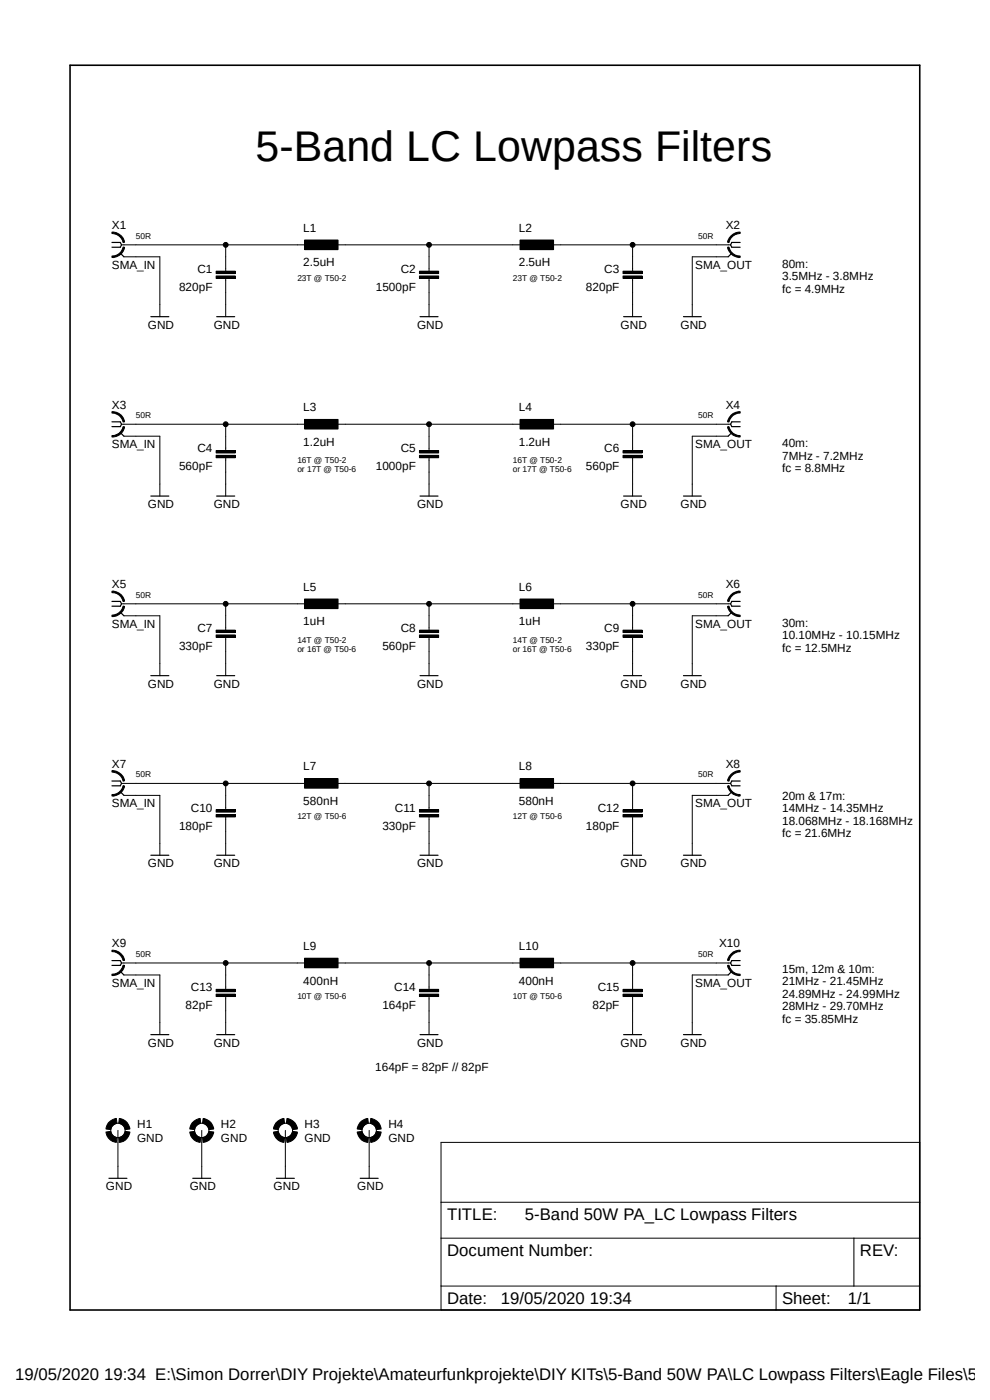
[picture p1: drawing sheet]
<svg xmlns="http://www.w3.org/2000/svg" width="210mm" height="297mm" viewBox="0 0 210 297" stroke-linecap="round" stroke-linejoin="round" font-family="sans-serif">
<path d="M14.4 13.5l181.1 265M195.5 13.5l-181.1 265" fill="none" stroke="#fff" stroke-width=".21"/>
<g fill="none" stroke="#000" stroke-width=".25">
<path d="M23.7 51.4h1.8l.3 .5-.3 .6h-1.8M25.5 53.7l.8 .8M155.2 53.7l-.7 .8M157 51.4h-1.8l-.2 .5 .2 .6h1.8M32 67.2h3.8M46 67.2h3.8M89.1 67.2h3.8M132.3 67.2h3.8M145 67.2h3.8M23.7 89.5h1.8l.3 .5-.3 .5h-1.8M25.5 91.8l.8 .7M155.2 91.8l-.7 .7"/>
<path d="M157 89.5h-1.8l-.2 .5 .2 .5h1.8M32 105.2h3.8M46 105.2h3.8M89.1 105.2h3.8M132.3 105.2h3.8M145 105.2h3.8M23.7 127.6h1.8l.3 .5-.3 .5h-1.8M25.5 129.9l.8 .7M155.2 129.9l-.7 .7M157 127.6h-1.8l-.2 .5 .2 .5h1.8M32 143.3h3.8M46 143.3h3.8"/>
<path d="M89.1 143.3h3.8M132.3 143.3h3.8M145 143.3h3.8M23.7 165.7h1.8l.3 .5-.3 .5h-1.8M25.5 168l.8 .7M155.2 168l-.7 .7M157 165.7h-1.8l-.2 .5 .2 .5h1.8M32 181.4h3.8M46 181.4h3.8M89.1 181.4h3.8M132.3 181.4h3.8M145 181.4h3.8"/>
<path d="M23.7 203.8h1.8l.3 .5-.3 .5h-1.8M25.5 206.1l.8 .7M32 219.5h3.8M46 219.5h3.8M89.1 219.5h3.8M132.3 219.5h3.8M145 219.5h3.8M155.2 206.1l-.7 .7M157 203.8h-1.8l-.2 .5 .2 .5h1.8M23.1 250h3.8M40.9 250h3.8M58.6 250h3.8"/>
<path d="M76.4 250h3.8"/>
</g>
<g fill="none" stroke="#000" stroke-width=".21">
<path d="M23.7 54.3a2.35 2.35 0 0 0 2.4-1.9l.3 .1a2.51 2.51 0 0 1-2.7 2.1zM23.7 49.2a2.68 2.68 0 0 1 2.7 2.2l-.3 .1a2.44 2.44 0 0 0-2.4-2zM25.8 51.9h39.8M26.3 54.5h7.6v12.7M45.8 57.5h4.1v.5h-4.1zM45.8 58.5h4.1v.6h-4.1zM47.9 51.9v5.6M47.9 59.1v8.1M64.6 50.9h7.1v2.1h-7.1zM70.7 51.9h40.6M89 57.5h4v.5h-4zM89 58.5h4v.6h-4z"/>
<path d="M91 51.9v5.6M91 59.1v8.1M110.3 50.9h7.1v2.1h-7.1zM116.4 51.9h38.6M132.2 57.5h4v.5h-4zM132.2 58.5h4v.6h-4zM134.2 51.9v5.6M134.2 59.1v8.1M154.3 52.5l.3-.1a2.35 2.35 0 0 0 2.4 1.9v.3a2.57 2.57 0 0 1-2.7-2.1zM154.5 54.5h-7.6v12.7M155.1 50a2.54 2.54 0 0 1 1.9-.8v.3a2.44 2.44 0 0 0-2.4 2l-.3-.1 .1-.3zM23.7 92.4a2.35 2.35 0 0 0 2.4-1.9l.3 .1a2.51 2.51 0 0 1-2.7 2.1z"/>
<path d="M23.7 87.3a2.57 2.57 0 0 1 2.7 2.2h-.3a2.35 2.35 0 0 0-2.4-1.9zM25.8 90h39.8M26.3 92.5h7.6v12.7M45.8 95.6h4.1v.5h-4.1zM45.8 96.6h4.1v.5h-4.1zM47.9 90v5.6M47.9 97.1v8.1M64.6 89h7.1v2h-7.1zM70.7 90h40.6M89 95.6h4v.5h-4zM89 96.6h4v.5h-4zM91 90v5.6"/>
<path d="M91 97.1v8.1M110.3 89h7.1v2h-7.1zM116.4 90h38.6M132.2 95.6h4v.5h-4zM132.2 96.6h4v.5h-4zM134.2 90v5.6M134.2 97.1v8.1M154.3 90.6l.3-.1a2.35 2.35 0 0 0 2.4 1.9v.3a2.57 2.57 0 0 1-2.7-2.1zM154.5 92.5h-7.6v12.7M155.1 88.1a2.69 2.69 0 0 1 1.9-.8v.3a2.35 2.35 0 0 0-2.4 1.9h-.3l.1-.3zM23.7 130.5a2.44 2.44 0 0 0 2.4-1.9l.3 .1a2.59 2.59 0 0 1-2.7 2.1zM23.7 125.4a2.58 2.58 0 0 1 2.7 2.2h-.3a2.35 2.35 0 0 0-2.4-1.9z"/>
<path d="M25.8 128.1h39.8M26.3 130.6h7.6v12.7M45.8 133.7h4.1v.5h-4.1zM45.8 134.7h4.1v.5h-4.1zM47.9 128.1v5.6M47.9 135.2v8.1M64.6 127.1h7.1v2h-7.1zM70.7 128.1h40.6M89 133.7h4v.5h-4zM89 134.7h4v.5h-4zM91 128.1v5.6M91 135.2v8.1"/>
<path d="M110.3 127.1h7.1v2h-7.1zM116.4 128.1h38.6M132.2 133.7h4v.5h-4zM132.2 134.7h4v.5h-4zM134.2 128.1v5.6M134.2 135.2v8.1M154.3 128.7l.3-.1a2.44 2.44 0 0 0 2.4 1.9v.3a2.68 2.68 0 0 1-2.7-2.1zM154.5 130.6h-7.6v12.7M155.1 126.2a2.69 2.69 0 0 1 1.9-.8v.3a2.35 2.35 0 0 0-2.4 1.9h-.3l.1-.3zM23.7 168.6a2.35 2.35 0 0 0 2.4-1.9l.3 .1a2.52 2.52 0 0 1-2.7 2.1zM23.7 163.5a2.68 2.68 0 0 1 2.7 2.2h-.3a2.44 2.44 0 0 0-2.4-1.9zM25.8 166.2h39.8"/>
<path d="M26.3 168.7h7.6v12.7M45.8 171.8h4.1v.5h-4.1zM45.8 172.8h4.1v.5h-4.1zM47.9 166.2v5.6M47.9 173.3v8.1M64.6 165.2h7.1v2h-7.1zM70.7 166.2h40.6M89 171.8h4v.5h-4zM89 172.8h4v.5h-4zM91 166.2v5.6M91 173.3v8.1M110.3 165.2h7.1v2h-7.1z"/>
<path d="M116.4 166.2h38.6M132.2 171.8h4v.5h-4zM132.2 172.8h4v.5h-4zM134.2 166.2v5.6M134.2 173.3v8.1M154.3 166.8l.3-.1a2.35 2.35 0 0 0 2.4 1.9v.3a2.58 2.58 0 0 1-2.7-2.1zM154.5 168.7h-7.6v12.7M155.1 164.3a2.54 2.54 0 0 1 1.9-.8v.3a2.44 2.44 0 0 0-2.4 1.9h-.3l.1-.3zM23.7 206.7a2.35 2.35 0 0 0 2.4-1.9h.3a2.51 2.51 0 0 1-2.7 2.2zM23.7 201.6a2.57 2.57 0 0 1 2.7 2.2h-.3a2.46 2.46 0 0 0-2.4-1.9zM25.8 204.3h39.8M26.3 206.8h7.6v12.7"/>
<path d="M45.8 209.9h4.1v.5h-4.1zM45.8 210.9h4.1v.5h-4.1zM47.9 204.3v5.6M47.9 211.4v8.1M64.6 203.3h7.1v2h-7.1zM70.7 204.3h40.6M89 209.9h4v.5h-4zM89 210.9h4v.5h-4zM91 204.3v5.6M91 211.4v8.1M110.3 203.3h7.1v2h-7.1zM116.4 204.3h38.6"/>
<path d="M132.2 209.9h4v.5h-4zM132.2 210.9h4v.5h-4zM134.2 204.3v5.6M134.2 211.4v8.1M154.3 204.8h.3a2.35 2.35 0 0 0 2.4 1.9v.3a2.57 2.57 0 0 1-2.7-2.2zM154.5 206.8h-7.6v12.7M155.1 202.4a2.54 2.54 0 0 1 1.9-.8v.3a2.46 2.46 0 0 0-2.4 1.9h-.3l.1-.3zM23 238.2a2.86 2.86 0 0 1 1.7-.9l.1 1a1.57 1.57 0 0 0-1.3 1.3l-1-.1zM25 239.8v10.2M25.3 237.3a2.55 2.55 0 0 1 2.3 2.2l-1.1 .1a1.56 1.56 0 0 0-1.3-1.3zM40.8 238.2a2.86 2.86 0 0 1 1.7-.9l.1 1a1.57 1.57 0 0 0-1.3 1.3l-1-.1zM42.8 239.8v10.2"/>
<path d="M43.1 237.3a2.55 2.55 0 0 1 2.2 2.2l-1 .1a1.68 1.68 0 0 0-1.3-1.3zM58.5 238.2a2.86 2.86 0 0 1 1.7-.9l.2 1a1.68 1.68 0 0 0-1.4 1.3l-1-.1v-.3zM60.5 239.8v10.2M60.9 237.3a2.57 2.57 0 0 1 2.2 2.2l-1 .1a1.68 1.68 0 0 0-1.4-1.3zM76.3 238.2a2.86 2.86 0 0 1 1.7-.9l.1 1a1.68 1.68 0 0 0-1.3 1.3l-1-.1zM78.3 239.8v10.2M78.7 237.3a2.57 2.57 0 0 1 2.2 2.2l-1.1 .1a1.57 1.57 0 0 0-1.3-1.3zM22.5 240.2l1-.2a1.47 1.47 0 0 0 1.3 1.3l-.1 1.1a2.45 2.45 0 0 1-2.2-2.2zM25.2 241.3a1.46 1.46 0 0 0 1.3-1.3l1.1 .2a2.57 2.57 0 0 1-2.3 2.2zM40.3 240.2l1-.2a1.47 1.47 0 0 0 1.3 1.3l-.1 1.1a2.45 2.45 0 0 1-2.2-2.2zM43 241.3a1.57 1.57 0 0 0 1.3-1.3l1 .2a2.57 2.57 0 0 1-2.2 2.2zM58 240.2l1-.2a1.57 1.57 0 0 0 1.4 1.3l-.2 1.1a2.45 2.45 0 0 1-2.2-2.2z"/>
<path d="M60.7 241.3a1.57 1.57 0 0 0 1.4-1.3l1 .2a2.45 2.45 0 0 1-2.2 2.2zM75.8 240.2l1-.2a1.57 1.57 0 0 0 1.3 1.3l-.1 1.1a2.44 2.44 0 0 1-2.2-2.2zM78.5 241.3a1.47 1.47 0 0 0 1.3-1.3l1.1 .2a2.45 2.45 0 0 1-2.2 2.2zM93.6 242.4h101.5v35.5h-101.5zM93.6 255.1h101.5M93.6 262.7h101.5M93.6 272.8h101.5M164.6 272.8v5.1M181.1 262.7v10.1"/>
<circle cx="47.9" cy="51.9" r=".51"/>
<circle cx="91" cy="51.9" r=".51"/>
<circle cx="134.2" cy="51.9" r=".51"/>
<circle cx="47.9" cy="90" r=".51"/>
<circle cx="91" cy="90" r=".51"/>
<circle cx="134.2" cy="90" r=".51"/>
<circle cx="47.9" cy="128.1" r=".51"/>
<circle cx="91" cy="128.1" r=".51"/>
<circle cx="134.2" cy="128.1" r=".51"/>
<circle cx="47.9" cy="166.2" r=".51"/>
<circle cx="91" cy="166.2" r=".51"/>
<circle cx="134.2" cy="166.2" r=".51"/>
<circle cx="47.9" cy="204.3" r=".51"/>
<circle cx="91" cy="204.3" r=".51"/>
<circle cx="134.2" cy="204.3" r=".51"/>
<circle cx="25" cy="239.8" r="1.53"/>
<circle cx="42.8" cy="239.8" r="1.53"/>
<circle cx="60.5" cy="239.8" r="1.53"/>
<circle cx="78.3" cy="239.8" r="1.53"/>
</g>
<g fill="#000">
<path d="M23.7 54.3a2.35 2.35 0 0 0 2.4-1.9l.3 .1a2.51 2.51 0 0 1-2.7 2.1z" fill-rule="evenodd"/>
<path d="M23.7 49.2a2.68 2.68 0 0 1 2.7 2.2l-.3 .1a2.44 2.44 0 0 0-2.4-2z" fill-rule="evenodd"/>
<path d="M45.8 57.5h4.1v.5h-4.1z" fill-rule="evenodd"/>
<path d="M45.8 58.5h4.1v.6h-4.1z" fill-rule="evenodd"/>
<path d="M64.6 50.9h7.1v2.1h-7.1z" fill-rule="evenodd"/>
<path d="M89 57.5h4v.5h-4z" fill-rule="evenodd"/>
<path d="M89 58.5h4v.6h-4z" fill-rule="evenodd"/>
<path d="M110.3 50.9h7.1v2.1h-7.1z" fill-rule="evenodd"/>
<path d="M132.2 57.5h4v.5h-4z" fill-rule="evenodd"/>
<path d="M132.2 58.5h4v.6h-4z" fill-rule="evenodd"/>
<path d="M154.3 52.5l.3-.1a2.35 2.35 0 0 0 2.4 1.9v.3a2.57 2.57 0 0 1-2.7-2.1z" fill-rule="evenodd"/>
<path d="M155.1 50a2.54 2.54 0 0 1 1.9-.8v.3a2.44 2.44 0 0 0-2.4 2l-.3-.1 .1-.3z" fill-rule="evenodd"/>
<path d="M23.7 92.4a2.35 2.35 0 0 0 2.4-1.9l.3 .1a2.51 2.51 0 0 1-2.7 2.1z" fill-rule="evenodd"/>
<path d="M23.7 87.3a2.57 2.57 0 0 1 2.7 2.2h-.3a2.35 2.35 0 0 0-2.4-1.9z" fill-rule="evenodd"/>
<path d="M45.8 95.6h4.1v.5h-4.1z" fill-rule="evenodd"/>
<path d="M45.8 96.6h4.1v.5h-4.1z" fill-rule="evenodd"/>
<path d="M64.6 89h7.1v2h-7.1z" fill-rule="evenodd"/>
<path d="M89 95.6h4v.5h-4z" fill-rule="evenodd"/>
<path d="M89 96.6h4v.5h-4z" fill-rule="evenodd"/>
<path d="M110.3 89h7.1v2h-7.1z" fill-rule="evenodd"/>
<path d="M132.2 95.6h4v.5h-4z" fill-rule="evenodd"/>
<path d="M132.2 96.6h4v.5h-4z" fill-rule="evenodd"/>
<path d="M154.3 90.6l.3-.1a2.35 2.35 0 0 0 2.4 1.9v.3a2.57 2.57 0 0 1-2.7-2.1z" fill-rule="evenodd"/>
<path d="M155.1 88.1a2.69 2.69 0 0 1 1.9-.8v.3a2.35 2.35 0 0 0-2.4 1.9h-.3l.1-.3z" fill-rule="evenodd"/>
<path d="M23.7 130.5a2.44 2.44 0 0 0 2.4-1.9l.3 .1a2.59 2.59 0 0 1-2.7 2.1z" fill-rule="evenodd"/>
<path d="M23.7 125.4a2.58 2.58 0 0 1 2.7 2.2h-.3a2.35 2.35 0 0 0-2.4-1.9z" fill-rule="evenodd"/>
<path d="M45.8 133.7h4.1v.5h-4.1z" fill-rule="evenodd"/>
<path d="M45.8 134.7h4.1v.5h-4.1z" fill-rule="evenodd"/>
<path d="M64.6 127.1h7.1v2h-7.1z" fill-rule="evenodd"/>
<path d="M89 133.7h4v.5h-4z" fill-rule="evenodd"/>
<path d="M89 134.7h4v.5h-4z" fill-rule="evenodd"/>
<path d="M110.3 127.1h7.1v2h-7.1z" fill-rule="evenodd"/>
<path d="M132.2 133.7h4v.5h-4z" fill-rule="evenodd"/>
<path d="M132.2 134.7h4v.5h-4z" fill-rule="evenodd"/>
<path d="M154.3 128.7l.3-.1a2.44 2.44 0 0 0 2.4 1.9v.3a2.68 2.68 0 0 1-2.7-2.1z" fill-rule="evenodd"/>
<path d="M155.1 126.2a2.69 2.69 0 0 1 1.9-.8v.3a2.35 2.35 0 0 0-2.4 1.9h-.3l.1-.3z" fill-rule="evenodd"/>
<path d="M23.7 168.6a2.35 2.35 0 0 0 2.4-1.9l.3 .1a2.52 2.52 0 0 1-2.7 2.1z" fill-rule="evenodd"/>
<path d="M23.7 163.5a2.68 2.68 0 0 1 2.7 2.2h-.3a2.44 2.44 0 0 0-2.4-1.9z" fill-rule="evenodd"/>
<path d="M45.8 171.8h4.1v.5h-4.1z" fill-rule="evenodd"/>
<path d="M45.8 172.8h4.1v.5h-4.1z" fill-rule="evenodd"/>
<path d="M64.6 165.2h7.1v2h-7.1z" fill-rule="evenodd"/>
<path d="M89 171.8h4v.5h-4z" fill-rule="evenodd"/>
<path d="M89 172.8h4v.5h-4z" fill-rule="evenodd"/>
<path d="M110.3 165.2h7.1v2h-7.1z" fill-rule="evenodd"/>
<path d="M132.2 171.8h4v.5h-4z" fill-rule="evenodd"/>
<path d="M132.2 172.8h4v.5h-4z" fill-rule="evenodd"/>
<path d="M154.3 166.8l.3-.1a2.35 2.35 0 0 0 2.4 1.9v.3a2.58 2.58 0 0 1-2.7-2.1z" fill-rule="evenodd"/>
<path d="M155.1 164.3a2.54 2.54 0 0 1 1.9-.8v.3a2.44 2.44 0 0 0-2.4 1.9h-.3l.1-.3z" fill-rule="evenodd"/>
<path d="M23.7 206.7a2.35 2.35 0 0 0 2.4-1.9h.3a2.51 2.51 0 0 1-2.7 2.2z" fill-rule="evenodd"/>
<path d="M23.7 201.6a2.57 2.57 0 0 1 2.7 2.2h-.3a2.46 2.46 0 0 0-2.4-1.9z" fill-rule="evenodd"/>
<path d="M45.8 209.9h4.1v.5h-4.1z" fill-rule="evenodd"/>
<path d="M45.8 210.9h4.1v.5h-4.1z" fill-rule="evenodd"/>
<path d="M64.6 203.3h7.1v2h-7.1z" fill-rule="evenodd"/>
<path d="M89 209.9h4v.5h-4z" fill-rule="evenodd"/>
<path d="M89 210.9h4v.5h-4z" fill-rule="evenodd"/>
<path d="M110.3 203.3h7.1v2h-7.1z" fill-rule="evenodd"/>
<path d="M132.2 209.9h4v.5h-4z" fill-rule="evenodd"/>
<path d="M132.2 210.9h4v.5h-4z" fill-rule="evenodd"/>
<path d="M154.3 204.8h.3a2.35 2.35 0 0 0 2.4 1.9v.3a2.57 2.57 0 0 1-2.7-2.2z" fill-rule="evenodd"/>
<path d="M155.1 202.4a2.54 2.54 0 0 1 1.9-.8v.3a2.46 2.46 0 0 0-2.4 1.9h-.3l.1-.3z" fill-rule="evenodd"/>
<path d="M23 238.2a2.86 2.86 0 0 1 1.7-.9l.1 1a1.57 1.57 0 0 0-1.3 1.3l-1-.1z" fill-rule="evenodd"/>
<path d="M25.3 237.3a2.55 2.55 0 0 1 2.3 2.2l-1.1 .1a1.56 1.56 0 0 0-1.3-1.3z" fill-rule="evenodd"/>
<path d="M40.8 238.2a2.86 2.86 0 0 1 1.7-.9l.1 1a1.57 1.57 0 0 0-1.3 1.3l-1-.1z" fill-rule="evenodd"/>
<path d="M43.1 237.3a2.55 2.55 0 0 1 2.2 2.2l-1 .1a1.68 1.68 0 0 0-1.3-1.3z" fill-rule="evenodd"/>
<path d="M58.5 238.2a2.86 2.86 0 0 1 1.7-.9l.2 1a1.68 1.68 0 0 0-1.4 1.3l-1-.1v-.3z" fill-rule="evenodd"/>
<path d="M60.9 237.3a2.57 2.57 0 0 1 2.2 2.2l-1 .1a1.68 1.68 0 0 0-1.4-1.3z" fill-rule="evenodd"/>
<path d="M76.3 238.2a2.86 2.86 0 0 1 1.7-.9l.1 1a1.68 1.68 0 0 0-1.3 1.3l-1-.1z" fill-rule="evenodd"/>
<path d="M78.7 237.3a2.57 2.57 0 0 1 2.2 2.2l-1.1 .1a1.57 1.57 0 0 0-1.3-1.3z" fill-rule="evenodd"/>
<path d="M22.5 240.2l1-.2a1.47 1.47 0 0 0 1.3 1.3l-.1 1.1a2.45 2.45 0 0 1-2.2-2.2z" fill-rule="evenodd"/>
<path d="M25.2 241.3a1.46 1.46 0 0 0 1.3-1.3l1.1 .2a2.57 2.57 0 0 1-2.3 2.2z" fill-rule="evenodd"/>
<path d="M40.3 240.2l1-.2a1.47 1.47 0 0 0 1.3 1.3l-.1 1.1a2.45 2.45 0 0 1-2.2-2.2z" fill-rule="evenodd"/>
<path d="M43 241.3a1.57 1.57 0 0 0 1.3-1.3l1 .2a2.57 2.57 0 0 1-2.2 2.2z" fill-rule="evenodd"/>
<path d="M58 240.2l1-.2a1.57 1.57 0 0 0 1.4 1.3l-.2 1.1a2.45 2.45 0 0 1-2.2-2.2z" fill-rule="evenodd"/>
<path d="M60.7 241.3a1.57 1.57 0 0 0 1.4-1.3l1 .2a2.45 2.45 0 0 1-2.2 2.2z" fill-rule="evenodd"/>
<path d="M75.8 240.2l1-.2a1.57 1.57 0 0 0 1.3 1.3l-.1 1.1a2.44 2.44 0 0 1-2.2-2.2z" fill-rule="evenodd"/>
<path d="M78.5 241.3a1.47 1.47 0 0 0 1.3-1.3l1.1 .2a2.45 2.45 0 0 1-2.2 2.2z" fill-rule="evenodd"/>
<circle cx="47.9" cy="51.9" r=".51"/>
<circle cx="91" cy="51.9" r=".51"/>
<circle cx="134.2" cy="51.9" r=".51"/>
<circle cx="47.9" cy="90" r=".51"/>
<circle cx="91" cy="90" r=".51"/>
<circle cx="134.2" cy="90" r=".51"/>
<circle cx="47.9" cy="128.1" r=".51"/>
<circle cx="91" cy="128.1" r=".51"/>
<circle cx="134.2" cy="128.1" r=".51"/>
<circle cx="47.9" cy="166.2" r=".51"/>
<circle cx="91" cy="166.2" r=".51"/>
<circle cx="134.2" cy="166.2" r=".51"/>
<circle cx="47.9" cy="204.3" r=".51"/>
<circle cx="91" cy="204.3" r=".51"/>
<circle cx="134.2" cy="204.3" r=".51"/>
</g>
<path d="M14.9 13.8h180.2v264.1h-180.2z" fill="none" stroke="#000" stroke-width=".34"/>
<text font-size="9.1" x="54.2" y="34.2">5-Band LC Lowpass Filters</text>
<g font-size="3.6">
<text x="94.8" y="258.9">TITLE:</text>
<text x="111.3" y="258.9">5-Band 50W PA_LC Lowpass Filters</text>
<text x="94.8" y="266.5">Document Number:</text>
<text x="182.4" y="266.5">REV:</text>
<text x="94.8" y="276.7">Date:</text>
<text x="106.3" y="276.7">19/05/2020 19:34</text>
<text x="165.9" y="276.7">Sheet:</text>
<text x="179.9" y="276.7">1/1</text>
<text x="3.2" y="292.8">19/05/2020 19:34 E:\Simon Dorrer\DIY Projekte\Amateurfunkprojekte\DIY KITs\5-Band 50W PA\LC Lowpass Filters\Eagle Files\5-Ba</text>
</g>
<g font-size="2.5">
<text x="23.7" y="48.6">X1</text>
<text x="64.3" y="49.1">L1</text>
<text x="110.1" y="49.1">L2</text>
<text x="154" y="48.6">X2</text>
<text x="23.7" y="57">SMA_IN</text>
<text x="41.9" y="57.9">C1</text>
<text x="64.3" y="56.5">2.5uH</text>
<text x="85" y="57.9">C2</text>
<text x="110.1" y="56.5">2.5uH</text>
<text x="128.2" y="57.9">C3</text>
<text x="147.5" y="57">SMA_OUT</text>
<text x="165.9" y="56.8">80m:</text>
<text x="165.9" y="59.4">3.5MHz - 3.8MHz</text>
<text x="38" y="61.7">820pF</text>
<text x="79.7" y="61.7">1500pF</text>
<text x="124.3" y="61.7">820pF</text>
<text x="165.9" y="62.1">fc = 4.9MHz</text>
<text x="31.4" y="69.7">GND</text>
<text x="45.3" y="69.7">GND</text>
<text x="88.5" y="69.7">GND</text>
<text x="131.7" y="69.7">GND</text>
<text x="144.4" y="69.7">GND</text>
<text x="23.7" y="86.7">X3</text>
<text x="64.3" y="87.3">L3</text>
<text x="110.1" y="87.3">L4</text>
<text x="154" y="86.7">X4</text>
<text x="23.7" y="95.1">SMA_IN</text>
<text x="41.9" y="96">C4</text>
<text x="64.3" y="94.6">1.2uH</text>
<text x="85" y="96">C5</text>
<text x="110.1" y="94.6">1.2uH</text>
<text x="128.2" y="96">C6</text>
<text x="147.5" y="95.1">SMA_OUT</text>
<text x="165.9" y="94.8">40m:</text>
<text x="38" y="99.8">560pF</text>
<text x="79.7" y="99.8">1000pF</text>
<text x="124.3" y="99.8">560pF</text>
<text x="165.9" y="97.5">7MHz - 7.2MHz</text>
<text x="165.9" y="100.2">fc = 8.8MHz</text>
<text x="31.4" y="107.8">GND</text>
<text x="45.3" y="107.8">GND</text>
<text x="88.5" y="107.8">GND</text>
<text x="131.7" y="107.8">GND</text>
<text x="144.4" y="107.8">GND</text>
<text x="23.7" y="124.8">X5</text>
<text x="64.3" y="125.4">L5</text>
<text x="110.1" y="125.4">L6</text>
<text x="154" y="124.8">X6</text>
<text x="23.7" y="133.2">SMA_IN</text>
<text x="38" y="137.9">330pF</text>
<text x="41.9" y="134.1">C7</text>
<text x="64.3" y="132.7">1uH</text>
<text x="81.1" y="137.9">560pF</text>
<text x="85" y="134.1">C8</text>
<text x="110.1" y="132.7">1uH</text>
<text x="124.3" y="137.9">330pF</text>
<text x="128.2" y="134.1">C9</text>
<text x="147.5" y="133.2">SMA_OUT</text>
<text x="165.9" y="132.9">30m:</text>
<text x="165.9" y="135.6">10.10MHz - 10.15MHz</text>
<text x="165.9" y="138.3">fc = 12.5MHz</text>
<text x="31.4" y="145.9">GND</text>
<text x="45.3" y="145.9">GND</text>
<text x="88.5" y="145.9">GND</text>
<text x="131.7" y="145.9">GND</text>
<text x="144.4" y="145.9">GND</text>
<text x="23.7" y="162.9">X7</text>
<text x="64.3" y="163.5">L7</text>
<text x="110.1" y="163.5">L8</text>
<text x="154" y="162.9">X8</text>
<text x="23.7" y="171.3">SMA_IN</text>
<text x="40.5" y="172.2">C10</text>
<text x="64.3" y="170.8">580nH</text>
<text x="83.8" y="172.2">C11</text>
<text x="110.1" y="170.8">580nH</text>
<text x="126.8" y="172.2">C12</text>
<text x="147.5" y="171.3">SMA_OUT</text>
<text x="165.9" y="169.6">20m &amp; 17m:</text>
<text x="165.9" y="172.3">14MHz - 14.35MHz</text>
<text x="38" y="176">180pF</text>
<text x="81.1" y="176">330pF</text>
<text x="124.3" y="176">180pF</text>
<text x="165.9" y="175">18.068MHz - 18.168MHz</text>
<text x="165.9" y="177.6">fc = 21.6MHz</text>
<text x="31.4" y="184">GND</text>
<text x="45.3" y="184">GND</text>
<text x="88.5" y="184">GND</text>
<text x="131.7" y="184">GND</text>
<text x="144.4" y="184">GND</text>
<text x="23.7" y="201">X9</text>
<text x="64.3" y="201.5">L9</text>
<text x="110.1" y="201.5">L10</text>
<text x="152.6" y="201">X10</text>
<text x="23.7" y="209.4">SMA_IN</text>
<text x="64.3" y="208.9">400nH</text>
<text x="110.1" y="208.9">400nH</text>
<text x="147.5" y="209.4">SMA_OUT</text>
<text x="165.9" y="206.3">15m, 12m &amp; 10m:</text>
<text x="165.9" y="209">21MHz - 21.45MHz</text>
<text x="39.4" y="214.1">82pF</text>
<text x="40.5" y="210.3">C13</text>
<text x="81.1" y="214.1">164pF</text>
<text x="83.6" y="210.3">C14</text>
<text x="125.7" y="214.1">82pF</text>
<text x="126.8" y="210.3">C15</text>
<text x="165.9" y="211.7">24.89MHz - 24.99MHz</text>
<text x="165.9" y="214.3">28MHz - 29.70MHz</text>
<text x="165.9" y="217">fc = 35.85MHz</text>
<text x="31.4" y="222">GND</text>
<text x="45.3" y="222">GND</text>
<text x="79.6" y="227.1">164pF = 82pF // 82pF</text>
<text x="88.5" y="222">GND</text>
<text x="131.7" y="222">GND</text>
<text x="144.4" y="222">GND</text>
<text x="29.1" y="239.3">H1</text>
<text x="46.9" y="239.3">H2</text>
<text x="64.6" y="239.3">H3</text>
<text x="82.4" y="239.3">H4</text>
<text x="29.1" y="242.3">GND</text>
<text x="46.9" y="242.3">GND</text>
<text x="64.6" y="242.3">GND</text>
<text x="82.4" y="242.3">GND</text>
<text x="22.5" y="252.5">GND</text>
<text x="40.3" y="252.5">GND</text>
<text x="58" y="252.5">GND</text>
<text x="75.8" y="252.5">GND</text>
</g>
<g font-size="1.8">
<text x="28.8" y="50.7">50R</text>
<text x="148.1" y="50.7">50R</text>
<text x="63.1" y="59.6">23T @ T50-2</text>
<text x="108.8" y="59.6">23T @ T50-2</text>
<text x="28.8" y="88.8">50R</text>
<text x="148.1" y="88.8">50R</text>
<text x="63.1" y="98.3">16T @ T50-2</text>
<text x="63.1" y="100.2">or 17T @ T50-6</text>
<text x="108.8" y="98.3">16T @ T50-2</text>
<text x="108.8" y="100.2">or 17T @ T50-6</text>
<text x="28.8" y="126.8">50R</text>
<text x="148.1" y="126.8">50R</text>
<text x="63.1" y="136.4">14T @ T50-2</text>
<text x="108.8" y="136.4">14T @ T50-2</text>
<text x="63.1" y="138.3">or 16T @ T50-6</text>
<text x="108.8" y="138.3">or 16T @ T50-6</text>
<text x="28.8" y="164.9">50R</text>
<text x="148.1" y="164.9">50R</text>
<text x="63.1" y="173.8">12T @ T50-6</text>
<text x="108.8" y="173.8">12T @ T50-6</text>
<text x="28.8" y="203">50R</text>
<text x="148.1" y="203">50R</text>
<text x="63.1" y="211.9">10T @ T50-6</text>
<text x="108.8" y="211.9">10T @ T50-6</text>
</g>
</svg>
